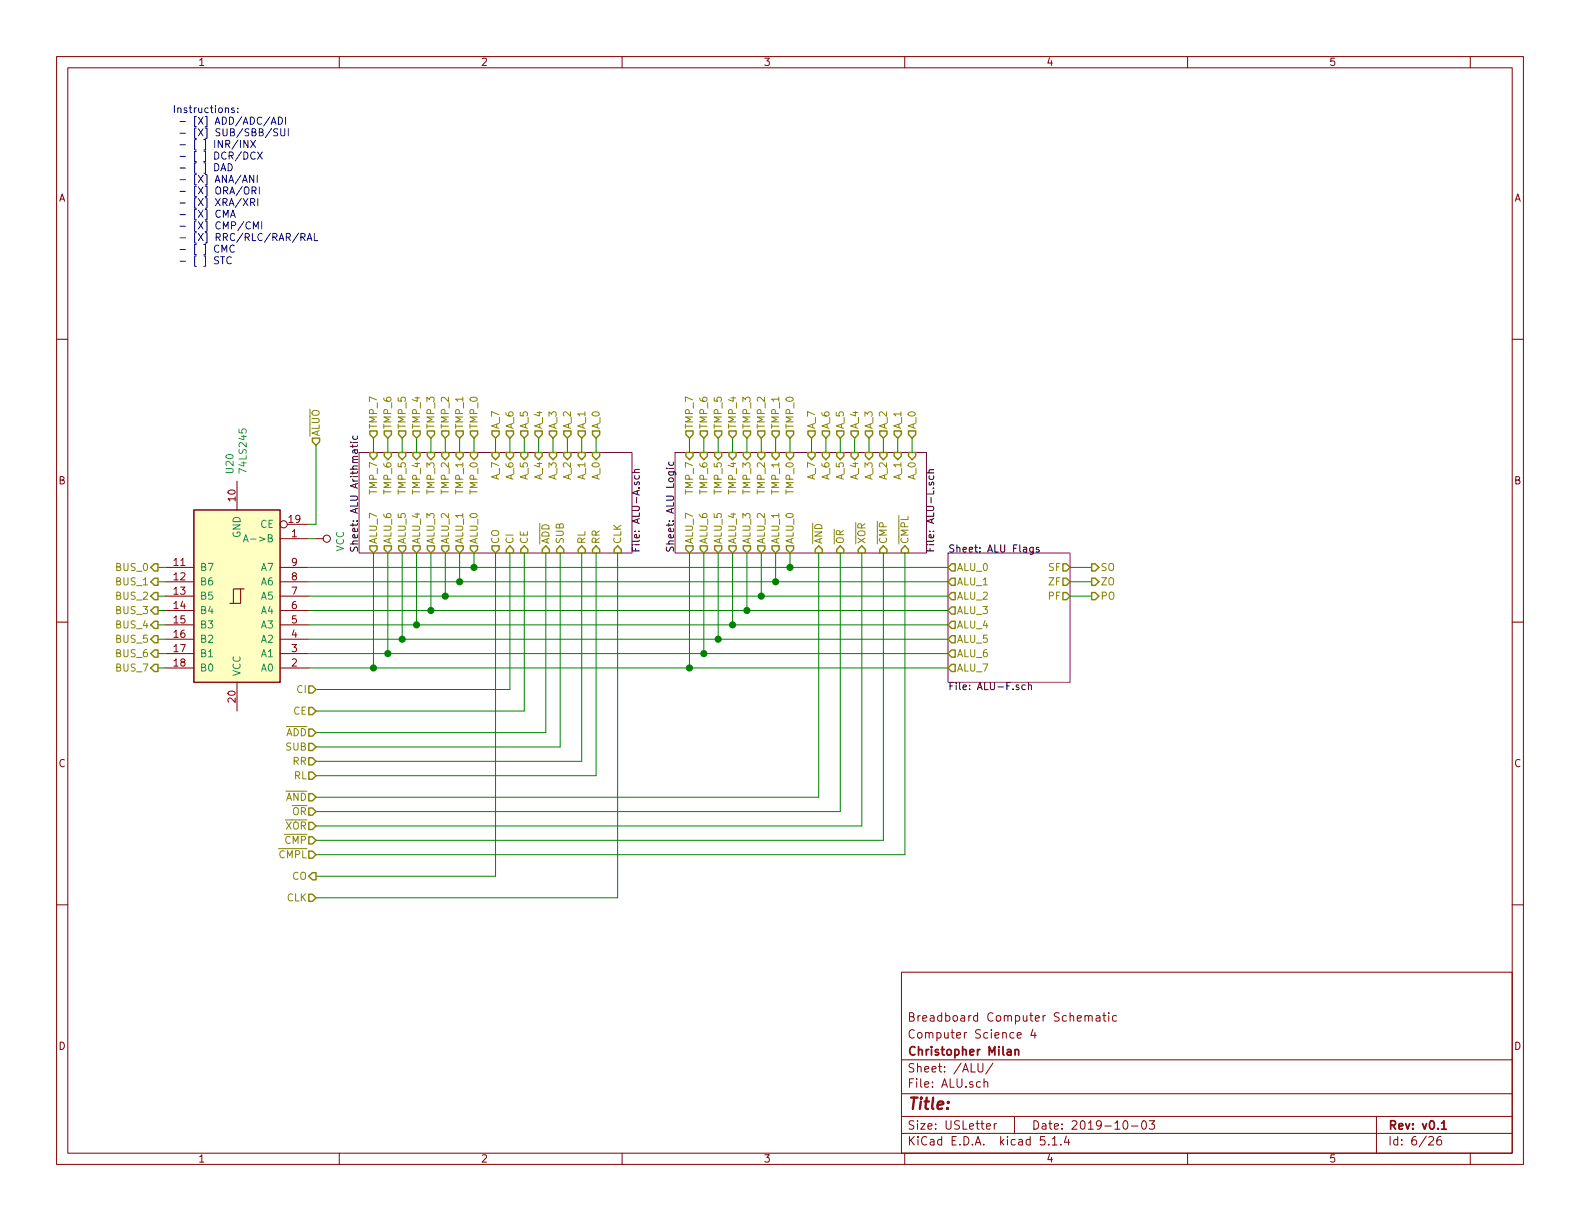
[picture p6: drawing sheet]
<svg xmlns="http://www.w3.org/2000/svg" width="279mm" height="216mm" viewBox="0 0 279 216" stroke-linecap="round" stroke-linejoin="round" font-family="sans-serif">
<g fill="none" stroke="#840000" stroke-width=".18">
<path d="M10 10h259.4v195.9h-259.4zM12 12h255.4v191.9h-255.4zM60 10v2M110 10v2M160 10v2M210 10v2M260 10v2M10 60h2M267.4 60h2M41.9 85.1v5.1M49.5 95.3h5.1M50.8 92.7h3.8"/>
<path d="M55.9 95.3h1.2M10 110h2M29.2 100.3h5.1M29.2 102.9h5.1M29.2 105.4h5.1M29.2 108h5.1M29.2 110.5h5.1M29.2 113h5.1M29.2 115.6h5.1M29.2 118.1h5.1M42.5 104.1v2.6h-1.2M43.2 104.1h-1.9v2.6h-.7"/>
<path d="M49.5 100.3h5.1M49.5 102.9h5.1M49.5 105.4h5.1M49.5 108h5.1M49.5 110.5h5.1M49.5 113h5.1M49.5 115.6h5.1M49.5 118.1h5.1M267.4 110h2M41.9 120.7v5M10 160h2M267.4 160h2"/>
<path d="M159.4 171.9h108v32h-108zM191.9 179.7l.2-.1 .3 .1 .1 .9M192.5 179.8l.2-.2 .4 .1v.9M193.9 179.7h.5l.1 .9M194.5 179.9l-.5 .1-.2 .2 .1 .3 .1 .1 .5-.1M195 179.6h.6M195.2 179.1v1.3l.4 .2M196.1 179.1v.1M196.1 179.6v1M197.4 179.7l-.4-.1-.3 .3 .1 .6h.6M159.4 197.4h108M159.4 193.4h108"/>
<path d="M159.4 187.4h108M172.9 188.1v1.2l.3 .3h.3l.3-.3v-1.2M174 191.4l.1-.1a.37 .37 0 0 1 .6 .2v.8M174 190.8v1.5M174.4 199.2l.8-.2-.1-.2-.4-.1-.3 .2 .1 .7h.6M175.6 188l-1.3 1.9M175.8 198.7v1M176.2 198.7l-.3 .1-.1 .2M179.4 197.4v3M179.9 183.1l.7-.2-.1-.2-.4-.1-.2 .2 .1 .7h.5M182.7 182l-.4 1.1h.9M183 182.6v1"/>
<path d="M198.8 198.2h.3a.94 .94 0 0 1 0 1.5 .8 .8 0 0 1-.6-.7 .8 .8 0 0 1 .3-.8zM200.1 199.1h1.1M202 198.3l.4-.1a.94 .94 0 0 1 0 1.5 .82 .82 0 0 1-.4-1.4zM203.2 198.2h1l-.5 .6 .4 .1v.6l-.2 .2-.7-.2M243.4 197.4v6.5M60 203.9v2M110 203.9v2M159.4 200.4h108M160 203.9v2M184.7 201h-.7l-.1 .7 .2-.2 .6 .1 .1 .2-.1 .5-.2 .2-.6-.2M185.4 202.3v.2M186.1 201.4l.4-.4v1.5"/>
<path d="M186.1 202.5h.8M187.6 202.3v.2M188.6 200.9l-.4 1.1h1M189 201.5v1M210 203.9v2M252.7 201.1l.2-.1h.3l.3 .4-.9 1.1h.9M254.8 201a.62 .62 0 0 0-.7 .6l.1 .7 .2 .2 .5-.2v-.5l-.1-.2-.4-.1-.3 .3M260 203.9v2"/>
<circle cx="50.2" cy="92.7" r=".63"/>
<circle cx="57.8" cy="95.2" r=".63"/>
</g>
<path d="M178.1 185.6h.6l.1 1M178.8 185.9l-.5 .1-.2 .2v.3l.2 .1 .5-.1M179.5 185.7l.2-.1h.4v1M179.5 185.6v1M254.9 198.6l.4-.4v1.5M254.9 199.7h.9" fill="none" stroke="#840000" stroke-width=".3"/>
<path d="M63.5 80h48.3v17.8h-48.3zM119.4 80h44.4v17.8h-44.4zM167.6 97.8h21.6v22.9h-21.6z" fill="none" stroke="#840084" stroke-width=".18"/>
<g fill="none" stroke="#000" stroke-width=".18">
<path d="M62 78.2h.1M62.4 78.7v.4M62.4 78.2h.8M62.4 77.1v.3l.2 .3 .6-.1v-.5M62.7 79.6v.4l.2 .2 .3-.1v-.5M63.2 79.6h-.8v.5M63.2 78.7l-.2 .2h-1M111.8 83.5h1.3M112.3 84.1l-.1 .4 .2 .2 .6-.1v-.5M113.1 83l-.8 .1-.1 .3 .1 .1M117.8 82.8h.2M118.3 82.8h.8"/>
<path d="M118.3 81.7v.3l.2 .3 .5-.1v-.5M163.9 83.6h1.2M164.3 84.2v.3l.2 .3 .6-.2v-.4M165.1 83.1h-.8v.3l.1 .2M182.7 96.8v1.1l-.3 .1h-.2M182.7 96.8h-.4l-.2 .2 .1 .6h.5M183.7 96.8h-.3l-.2 .2 .1 .1 .4 .2v.3h-.5M181.3 121.2l-.4-.1-.2 .2 .1 .6h.5M181.9 121.2l.1-.1 .3 .1 .1 .7M181.9 120.7v1.2"/>
</g>
<g fill="none" stroke="#848400" stroke-width=".25">
<path d="M55.2 77.5h1.3v.6l-.6 .6-.7-.6zM65.4 76.2h1.3v.6l-.7 .7-.6-.7zM67.9 76.2h1.3v.6l-.6 .7-.7-.7zM70.5 76.2h1.3v.6l-.7 .7-.6-.7zM73 76.2h1.3v.6l-.6 .7-.7-.7zM75.6 76.2h1.2v.6l-.6 .7-.6-.7zM78.1 76.2h1.3v.6l-.7 .7-.6-.7zM80.6 76.2h1.3v.6l-.6 .7-.7-.7zM83.2 76.2h1.3v.6l-.7 .7-.6-.7zM87 76.2h1.3v.6l-.7 .7-.6-.7zM89.5 76.2h1.3v.6l-.6 .7-.7-.7zM92.1 76.2h1.2v.6l-.6 .7-.6-.7z"/>
<path d="M94.6 76.2h1.3v.6l-.7 .7-.6-.7zM97.2 76.2h1.2v.6l-.6 .7-.6-.7zM99.7 76.2h1.3v.6l-.7 .7-.6-.7zM102.2 76.2h1.3v.6l-.6 .7-.7-.7zM104.8 76.2h1.2v.6l-.6 .7-.6-.7zM121.3 76.2h1.3v.6l-.7 .7-.6-.7zM123.8 76.2h1.3v.6l-.6 .7-.7-.7zM126.4 76.2h1.2v.6l-.6 .7-.6-.7zM128.9 76.2h1.3v.6l-.7 .7-.6-.7zM131.4 76.2h1.3v.6l-.6 .7-.7-.7zM134 76.2h1.3v.6l-.7 .7-.6-.7zM136.5 76.2h1.3v.6l-.6 .7-.7-.7z"/>
<path d="M139.1 76.2h1.2v.6l-.6 .7-.6-.7zM142.9 76.2h1.2v.6l-.6 .7-.6-.7zM145.4 76.2h1.3v.6l-.7 .7-.6-.7zM148 76.2h1.2v.6l-.6 .7-.6-.7zM150.5 76.2h1.3v.6l-.7 .7-.6-.7zM153 76.2h1.3v.6l-.6 .7-.7-.7zM155.6 76.2h1.2v.6l-.6 .7-.6-.7zM158.1 76.2h1.3v.6l-.7 .7-.6-.7zM160.7 76.2h1.2v.6l-.6 .7-.6-.7zM65.4 80h1.3v.6l-.7 .7-.6-.7zM65.4 96.5h1.3v.7l-.7 .6-.6-.6zM67.9 80h1.3v.6l-.6 .7-.7-.7z"/>
<path d="M67.9 96.5h1.3v.7l-.6 .6-.7-.6zM70.5 80h1.3v.6l-.7 .7-.6-.7zM70.5 96.5h1.3v.7l-.7 .6-.6-.6zM73 80h1.3v.6l-.6 .7-.7-.7zM73 96.5h1.3v.7l-.6 .6-.7-.6zM75.6 80h1.2v.6l-.6 .7-.6-.7zM75.6 96.5h1.2v.7l-.6 .6-.6-.6zM78.1 80h1.3v.6l-.7 .7-.6-.7zM78.1 96.5h1.3v.7l-.7 .6-.6-.6zM80.6 80h1.3v.6l-.6 .7-.7-.7zM80.6 96.5h1.3v.7l-.6 .6-.7-.6zM83.2 80h1.3v.6l-.7 .7-.6-.7z"/>
<path d="M83.2 96.5h1.3v.7l-.7 .6-.6-.6zM87 80h1.3v.6l-.7 .7-.6-.7zM87 96.5h1.3v.7l-.7 .6-.6-.6zM89.5 80h1.3v.6l-.6 .7-.7-.7zM90.2 96.5l.6 .7v.6h-1.3v-.6zM92.1 80h1.2v.6l-.6 .7-.6-.7zM92.7 96.5l.6 .7v.6h-1.2v-.6zM94.6 80h1.3v.6l-.7 .7-.6-.7zM96.5 96.5l.7 .7v.6h-1.3v-.6zM97.2 80h1.2v.6l-.6 .7-.6-.7zM99.1 96.5l.6 .7v.6h-1.3v-.6zM99.7 80h1.3v.6l-.7 .7-.6-.7z"/>
<path d="M102.2 80h1.3v.6l-.6 .7-.7-.7zM102.9 96.5l.6 .7v.6h-1.3v-.6zM104.8 97.2l.6-.7 .6 .7v.6h-1.2zM104.8 80h1.2v.6l-.6 .7-.6-.7zM109.2 96.5l.7 .7v.6h-1.3v-.6zM121.3 96.5h1.3v.7l-.7 .6-.6-.6zM121.3 80h1.3v.6l-.7 .7-.6-.7zM123.8 96.5h1.3v.7l-.6 .6-.7-.6zM123.8 80h1.3v.6l-.6 .7-.7-.7zM126.4 96.5h1.2v.7l-.6 .6-.6-.6zM126.4 80h1.2v.6l-.6 .7-.6-.7zM128.9 96.5h1.3v.7l-.7 .6-.6-.6z"/>
<path d="M128.9 80h1.3v.6l-.7 .7-.6-.7zM131.4 96.5h1.3v.7l-.6 .6-.7-.6zM131.4 80h1.3v.6l-.6 .7-.7-.7zM134 96.5h1.3v.7l-.7 .6-.6-.6zM134 80h1.3v.6l-.7 .7-.6-.7zM136.5 96.5h1.3v.7l-.6 .6-.7-.6zM136.5 80h1.3v.6l-.6 .7-.7-.7zM139.1 96.5h1.2v.7l-.6 .6-.6-.6zM139.1 80h1.2v.6l-.6 .7-.6-.7zM142.9 80h1.2v.6l-.6 .7-.6-.7zM144.8 96.5l.6 .7v.6h-1.3v-.6zM145.4 80h1.3v.6l-.7 .7-.6-.7z"/>
<path d="M148 80h1.2v.6l-.6 .7-.6-.7zM148.6 96.5l.6 .7v.6h-1.2v-.6zM150.5 80h1.3v.6l-.7 .7-.6-.7zM151.8 97.2l.6-.7 .6 .7v.6h-1.2zM153 80h1.3v.6l-.6 .7-.7-.7zM155.6 80h1.2v.6l-.6 .7-.6-.7zM156.2 96.5l.6 .7v.6h-1.2v-.6zM158.1 80h1.3v.6l-.7 .7-.6-.7zM160 96.5l.7 .7v.6h-1.3v-.6zM160.7 80h1.2v.6l-.6 .7-.6-.7zM168.3 99.7h.6v1.3h-.6l-.7-.7zM188 99.7h.6l.6 .6-.6 .7h-.6z"/>
<path d="M193 99.7h.7l.6 .6-.6 .7h-.7zM26.7 100.3l.6-.6h.6v1.3h-.6zM27.3 109.9h.6v1.2h-.6l-.6-.6zM27.3 117.5h.6v1.2h-.6l-.6-.6zM27.3 114.9h.6v1.3h-.6l-.6-.6zM27.3 112.4h.6v1.3h-.6l-.6-.7zM27.3 102.2h.6v1.3h-.6l-.6-.6zM27.3 104.8h.6v1.2h-.6l-.6-.6zM27.3 107.3h.6v1.3h-.6l-.6-.6zM168.3 102.2h.6v1.3h-.6l-.7-.6zM168.3 104.8h.6v1.2h-.6l-.7-.6zM168.3 107.3h.6v1.3h-.6l-.7-.6z"/>
<path d="M168.3 109.9h.6v1.2h-.6l-.7-.6zM168.3 112.4h.6v1.3h-.6l-.7-.7zM168.3 114.9h.6v1.3h-.6l-.7-.6zM168.3 117.5h.6v1.2h-.6l-.7-.6zM188 102.2h.6l.6 .7-.6 .6h-.6zM188 104.8h.6l.6 .6-.6 .6h-.6zM193 102.2h.7l.6 .7-.6 .6h-.7zM193 104.8h.7l.6 .6-.6 .6h-.7zM54.6 131.4h.6l.7 .7-.7 .6h-.6zM54.6 134h.6l.7 .6-.7 .7h-.6zM54.6 121.3h.6l.7 .6-.7 .7h-.6zM54.6 136.5h.6l.7 .7-.7 .6h-.6z"/>
<path d="M54.6 125.1h.6l.7 .6-.7 .7h-.6zM54.6 128.9h.6l.7 .6-.7 .7h-.6zM54.6 150.5h.6l.7 .6-.7 .7h-.6zM54.6 148h.6l.7 .6-.7 .6h-.6zM54.6 158.1h.6l.7 .7-.7 .6h-.6zM54.6 145.4h.6l.7 .7-.7 .6h-.6zM54.6 142.9h.6l.7 .6-.7 .6h-.6zM54.6 140.3h.6l.7 .7-.7 .6h-.6zM55.2 154.3h.7v1.3h-.7l-.6-.7z"/>
</g>
<path d="M34.3 90.2h15.2v30.5h-15.2z" fill="#ffffc2" stroke="#ffffc2" stroke-width=".18"/>
<path d="M34.3 90.2h15.2v30.5h-15.2z" fill="none" stroke="#840000" stroke-width=".25"/>
<path d="M43.1 95.8l.4-1.3 .4 1.3M43.2 95.5h.6" fill="none" stroke="#008484" stroke-width=".18"/>
<g fill="none" stroke="#008400" stroke-width=".18">
<path d="M55.9 78.7v14h-1.3M66 77.5v2.5M68.6 77.5v2.5M71.1 77.5v2.5M73.7 77.5v2.5M76.2 77.5v2.5M78.7 77.5v2.5M81.3 77.5v2.5M83.8 77.5v2.5M87.6 77.5v2.5M90.2 77.5v2.5M92.7 77.5v2.5"/>
<path d="M95.2 77.5v2.5M97.8 77.5v2.5M100.3 77.5v2.5M102.9 77.5v2.5M105.4 77.5v2.5M121.9 77.5v2.5M124.5 77.5v2.5M127 77.5v2.5M129.5 77.5v2.5M132.1 77.5v2.5M134.6 77.5v2.5M137.2 77.5v2.5"/>
<path d="M139.7 77.5v2.5M143.5 77.5v2.5M146 77.5v2.5M148.6 77.5v2.5M151.1 77.5v2.5M153.7 77.5v2.5M156.2 77.5v2.5M158.7 77.5v2.5M161.3 77.5v2.5M54.6 95.3h1.3M66 97.8v20.3M68.6 97.8v17.8"/>
<path d="M71.1 97.8v15.2M73.7 97.8v12.7M76.2 97.8v10.2M78.7 97.8v7.6M81.3 97.8v5.1M83.8 97.8v2.5M87.6 97.8v57.1h-31.7M90.2 97.8v24.1h-34.3M92.7 97.8v27.9h-36.8M96.5 97.8v31.7h-40.6M99.1 97.8v34.3h-43.2M102.9 97.8v36.8h-47"/>
<path d="M105.4 97.8v39.4h-49.5M109.2 97.8v61h-53.3M121.9 97.8v20.3M124.5 97.8v17.8M127 97.8v15.2M129.5 97.8v12.7M132.1 97.8v10.2M134.6 97.8v7.6M137.2 97.8v5.1M139.7 97.8v2.5M144.8 97.8v43.2h-88.9M148.6 97.8v45.7h-92.7"/>
<path d="M152.4 97.8v48.3h-96.5M156.2 97.8v50.8h-100.3M160 97.8v53.3h-104.1M27.9 105.4h1.3M27.9 102.9h1.3M27.9 100.3h1.3M27.9 118.1h1.3M27.9 115.6h1.3M27.9 113h1.3M27.9 110.5h1.3M27.9 108h1.3M54.6 105.4h113"/>
<path d="M54.6 102.9h113M54.6 100.3h113M54.6 118.1h113M54.6 115.6h113M54.6 113h113M54.6 110.5h113M54.6 108h113M189.2 105.4h3.8M189.2 102.9h3.8M189.2 100.3h3.8"/>
</g>
<g fill="none" stroke="#0000c2" stroke-width=".18">
<path d="M41.4 19.1h-.3l-.2 .2 .1 .1 .4 .2v.3h-.5M42 19.8v.1M42 19.1v.2M31.8 29.7h1M34.7 28.8h-.3v1.8h.3M36 28.8h.3v1.8h-.3M38 28.9a.64 .64 0 0 1 .7 .7 .64 .64 0 0 1-.7 .6zM39.1 30.2l.4-1.3 .4 1.3M39.2 29.8h.6M39.5 38.4v-1.2l.4 .9 .4-.9v1.2M40.3 28.9a.64 .64 0 0 1 .8 .7 .64 .64 0 0 1-.8 .6zM40.8 38.4l.4-1.2 .4 1.2"/>
<path d="M40.9 38.1h.6M42.1 24.8l-1.1 1.6M42.5 24.8v1.3M42.6 30.9l-1 1.7M42.7 26.8l-1.1 1.6M42.7 35.1l-1.1 1.6M42.8 33l-1.1 1.6M42.9 32.3l.4-1.3 .4 1.3M43 31.9h.6M43 35.1l.8 1.3M43.1 26.9a.64 .64 0 0 1 .7 .6 .64 .64 0 0 1-.7 .6zM43.1 39.2l-1.1 1.6"/>
<path d="M43.4 33.1l.1-.1a.44 .44 0 0 1 .5 .5v.6l-.3 .2h-.3a.93 .93 0 0 1 0-1.2zM43.8 24.8v1.3l-.7-1.3v1.3M43.8 35.1l-.8 1.3M44.3 39.3a.6 .6 0 0 0-.9 .5 .6 .6 0 0 0 .6 .7l.3-.1M44.3 35.8l.7-.1v-.5l-.7-.1v1.3M44.3 24.8l.9 1.3M44.6 33.7h.6v-.5l-.1-.2h-.5v1.3M44.6 35.8l.5 .6M44.9 31v1.3l-.8-1.3v1.3M44.9 33.7l.4 .6M45.1 27a.6 .6 0 0 0-.8 .4 .6 .6 0 0 0 .6 .7l.2-.1M45.2 24.8l-.9 1.3"/>
<path d="M45.5 31v1.3M45.5 26.9l.9 1.2M45.6 35.1v1.3M45.8 23.4l.6-.1 .1-.2v-.2l-.7-.1v1.2h.5l.2-.1 .1-.3-.3-.2M45.8 33v1.3M46.3 39.2v1.3M46.4 26.9l-.9 1.2M47.7 20.7l-1.1 1.6M48 22l.4-1.3 .4 1.3M48 22.7l-1.1 1.6M48.1 21.6h.6M49.1 22.8h-.5l-.2 .1v.3l.6 .3 .1 .3-.2 .2h-.5"/>
<path d="M49.2 20.7a.64 .64 0 0 1 .8 .6 .64 .64 0 0 1-.8 .7zM49.7 22.8v1l.2 .2h.4l.1-.2v-1M50.5 20.7v1.3M51 22.8v1.2M31.8 44.1h1M31.8 46.2h1M34.7 43.2h-.3v1.8h.3M34.7 45.3h-.3v1.8h.3M36 43.2h.3v1.8h-.3M36 45.3h.3v1.8h-.3M38.7 45.5l-.5-.1-.2 .1v.4l.5 .2 .2 .3-.3 .3-.5-.1M38.7 43.5a.6 .6 0 0 0-.8 .4 .6 .6 0 0 0 .6 .7l.2-.1"/>
<path d="M39 45.4h.7M39.2 44.6v-1.3l.5 .9 .4-.9v1.3M39.4 45.4v1.3M40.9 45.5a.51 .51 0 0 0-.6 0 .51 .51 0 0 0-.2 .6 .46 .46 0 0 0 .3 .5 .46 .46 0 0 0 .5-.1M41.4 43.5a.6 .6 0 0 0-.8 .4 .6 .6 0 0 0 .6 .7l.2-.1M44.8 40.5v-1.3l.4 .9 .5-.9v1.3M50.6 41.9h.6l.2-.2-.1-.3-.2-.1h-.5v1.2M50.9 41.9l.5 .6M52.8 41.2l-1.1 1.6M53.2 41.9l.7-.1v-.4l-.7-.1v1.2M53.5 41.9l.4 .6M54.3 42.5l.4-1.2 .5 1.2"/>
<path d="M54.4 42.2h.6M55.6 41.3v1.2h.6"/>
</g>
<g fill="#008400" stroke="#008400" stroke-width=".25">
<circle cx="76.2" cy="108" r=".51"/>
<circle cx="134.6" cy="105.4" r=".51"/>
<circle cx="137.2" cy="102.9" r=".51"/>
<circle cx="129.5" cy="110.5" r=".51"/>
<circle cx="139.7" cy="100.3" r=".51"/>
<circle cx="127" cy="113" r=".51"/>
<circle cx="124.5" cy="115.6" r=".51"/>
<circle cx="73.7" cy="110.5" r=".51"/>
<circle cx="68.6" cy="115.6" r=".51"/>
<circle cx="121.9" cy="118.1" r=".51"/>
<circle cx="83.8" cy="100.3" r=".51"/>
<circle cx="81.3" cy="102.9" r=".51"/>
<circle cx="78.7" cy="105.4" r=".51"/>
<circle cx="71.1" cy="113" r=".51"/>
<circle cx="132.1" cy="108" r=".51"/>
<circle cx="66" cy="118.1" r=".51"/>
</g>
<text font-size="2.8" fill="#840000" x="160.4" y="196.2">Title:</text>
<g font-size="2.1" fill="#840000">
<text x="160.4" y="183.6">Computer Science 4</text>
<text x="160.4" y="180.6">Breadboard Computer Schematic</text>
<text x="160.4" y="189.6">Sheet: /ALU/</text>
<text x="160.4" y="186.6">Christopher Milan</text>
<text x="160.4" y="192.3">File: ALU.sch</text>
<text x="160.4" y="202.5">KiCad E.D.A. kicad 5.1.4</text>
<text x="160.4" y="199.7">Size: USLetter</text>
<text x="182.4" y="199.7">Date: 2019-10-03</text>
<text x="245.4" y="199.7">Rev: v0.1</text>
<text x="245.4" y="202.5">Id: 6/26</text>
</g>
<g font-size="1.8" fill="#840000">
<text x="35" y="11.6">1</text>
<text x="85" y="11.6">2</text>
<text x="135" y="11.6">3</text>
<text x="185" y="11.6">4</text>
<text x="235" y="11.6">5</text>
<text x="10.4" y="35.6">A</text>
<text x="267.8" y="35.6">A</text>
<text x="10.4" y="85.6">B</text>
<text x="41.7" y="88.6" transform="rotate(-90 41.7 88.6)">10</text>
<text x="267.8" y="85.6">B</text>
<text x="51.1" y="92.5">19</text>
<text x="51.6" y="95">1</text>
<text x="30.8" y="100.1">11</text>
<text x="51.6" y="100.1">9</text>
<text x="30.8" y="102.6">12</text>
<text x="30.8" y="105.2">13</text>
<text x="30.8" y="107.7">14</text>
<text x="51.6" y="107.7">6</text>
<text x="51.6" y="105.2">7</text>
<text x="51.6" y="102.6">8</text>
<text x="30.8" y="110.2">15</text>
<text x="30.8" y="112.8">16</text>
<text x="51.6" y="112.8">4</text>
<text x="51.6" y="110.2">5</text>
<text x="30.8" y="115.3">17</text>
<text x="30.8" y="117.9">18</text>
<text x="51.6" y="117.9">2</text>
<text x="51.6" y="115.3">3</text>
<text x="41.7" y="124.2" transform="rotate(-90 41.7 124.2)">20</text>
<text x="10.4" y="135.6">C</text>
<text x="267.8" y="135.6">C</text>
<text x="10.4" y="185.6">D</text>
<text x="267.8" y="185.6">D</text>
<text x="35" y="205.5">1</text>
<text x="85" y="205.5">2</text>
<text x="135" y="205.5">3</text>
<text x="185" y="205.5">4</text>
<text x="235" y="205.5">5</text>
</g>
<g font-size="1.8" fill="#0000c2">
<text x="30.5" y="20">Instructions:</text>
<text x="31" y="22">- [X] ADD/ADC/ADI</text>
<text x="31" y="24.1">- [X] SUB/SBB/SUI</text>
<text x="31" y="26.2">- [ ] INR/INX</text>
<text x="31" y="28.2">- [ ] DCR/DCX</text>
<text x="31" y="32.3">- [X] ANA/ANI</text>
<text x="31" y="34.4">- [X] ORA/ORI</text>
<text x="31" y="36.4">- [X] XRA/XRI</text>
<text x="31" y="38.5">- [X] CMA</text>
<text x="31" y="40.6">- [X] CMP/CMI</text>
<text x="31" y="42.6">- [X] RRC/RLC/RAR/RAL</text>
</g>
<g font-size="1.8" fill="#848400">
<text x="56.5" y="77.2" transform="rotate(-90 56.5 77.2)">ALUO</text>
<text x="66.7" y="75.9" transform="rotate(-90 66.7 75.9)">TMP_7</text>
<text x="69.2" y="75.9" transform="rotate(-90 69.2 75.9)">TMP_6</text>
<text x="71.8" y="75.9" transform="rotate(-90 71.8 75.9)">TMP_5</text>
<text x="74.3" y="75.9" transform="rotate(-90 74.3 75.9)">TMP_4</text>
<text x="76.8" y="75.9" transform="rotate(-90 76.8 75.9)">TMP_3</text>
<text x="79.4" y="75.9" transform="rotate(-90 79.4 75.9)">TMP_2</text>
<text x="81.9" y="75.9" transform="rotate(-90 81.9 75.9)">TMP_1</text>
<text x="84.5" y="75.9" transform="rotate(-90 84.5 75.9)">TMP_0</text>
<text x="88.3" y="75.9" transform="rotate(-90 88.3 75.9)">A_7</text>
<text x="90.8" y="75.9" transform="rotate(-90 90.8 75.9)">A_6</text>
<text x="93.3" y="75.9" transform="rotate(-90 93.3 75.9)">A_5</text>
<text x="95.9" y="75.9" transform="rotate(-90 95.9 75.9)">A_4</text>
<text x="98.4" y="75.9" transform="rotate(-90 98.4 75.9)">A_3</text>
<text x="101" y="75.9" transform="rotate(-90 101 75.9)">A_2</text>
<text x="103.5" y="75.9" transform="rotate(-90 103.5 75.9)">A_1</text>
<text x="106" y="75.9" transform="rotate(-90 106 75.9)">A_0</text>
<text x="122.6" y="75.9" transform="rotate(-90 122.6 75.9)">TMP_7</text>
<text x="125.1" y="75.9" transform="rotate(-90 125.1 75.9)">TMP_6</text>
<text x="127.6" y="75.9" transform="rotate(-90 127.6 75.9)">TMP_5</text>
<text x="130.2" y="75.9" transform="rotate(-90 130.2 75.9)">TMP_4</text>
<text x="132.7" y="75.9" transform="rotate(-90 132.7 75.9)">TMP_3</text>
<text x="135.3" y="75.9" transform="rotate(-90 135.3 75.9)">TMP_2</text>
<text x="137.8" y="75.9" transform="rotate(-90 137.8 75.9)">TMP_1</text>
<text x="140.3" y="75.9" transform="rotate(-90 140.3 75.9)">TMP_0</text>
<text x="144.1" y="75.9" transform="rotate(-90 144.1 75.9)">A_7</text>
<text x="146.7" y="75.9" transform="rotate(-90 146.7 75.9)">A_6</text>
<text x="149.2" y="75.9" transform="rotate(-90 149.2 75.9)">A_5</text>
<text x="151.8" y="75.9" transform="rotate(-90 151.8 75.9)">A_4</text>
<text x="154.3" y="75.9" transform="rotate(-90 154.3 75.9)">A_3</text>
<text x="156.8" y="75.9" transform="rotate(-90 156.8 75.9)">A_2</text>
<text x="159.4" y="75.9" transform="rotate(-90 159.4 75.9)">A_1</text>
<text x="161.9" y="75.9" transform="rotate(-90 161.9 75.9)">A_0</text>
<text x="66.7" y="87.2" transform="rotate(-90 66.7 87.2)">TMP_7</text>
<text x="69.2" y="87.2" transform="rotate(-90 69.2 87.2)">TMP_6</text>
<text x="71.8" y="87.2" transform="rotate(-90 71.8 87.2)">TMP_5</text>
<text x="74.3" y="87.2" transform="rotate(-90 74.3 87.2)">TMP_4</text>
<text x="76.8" y="87.2" transform="rotate(-90 76.8 87.2)">TMP_3</text>
<text x="79.4" y="87.2" transform="rotate(-90 79.4 87.2)">TMP_2</text>
<text x="81.9" y="87.2" transform="rotate(-90 81.9 87.2)">TMP_1</text>
<text x="84.5" y="87.2" transform="rotate(-90 84.5 87.2)">TMP_0</text>
<text x="88.3" y="84.8" transform="rotate(-90 88.3 84.8)">A_7</text>
<text x="90.8" y="84.8" transform="rotate(-90 90.8 84.8)">A_6</text>
<text x="93.3" y="84.8" transform="rotate(-90 93.3 84.8)">A_5</text>
<text x="95.9" y="84.8" transform="rotate(-90 95.9 84.8)">A_4</text>
<text x="98.4" y="84.8" transform="rotate(-90 98.4 84.8)">A_3</text>
<text x="101" y="84.8" transform="rotate(-90 101 84.8)">A_2</text>
<text x="103.5" y="84.8" transform="rotate(-90 103.5 84.8)">A_1</text>
<text x="106" y="84.8" transform="rotate(-90 106 84.8)">A_0</text>
<text x="122.6" y="87.2" transform="rotate(-90 122.6 87.2)">TMP_7</text>
<text x="125.1" y="87.2" transform="rotate(-90 125.1 87.2)">TMP_6</text>
<text x="127.6" y="87.2" transform="rotate(-90 127.6 87.2)">TMP_5</text>
<text x="130.2" y="87.2" transform="rotate(-90 130.2 87.2)">TMP_4</text>
<text x="132.7" y="87.2" transform="rotate(-90 132.7 87.2)">TMP_3</text>
<text x="135.3" y="87.2" transform="rotate(-90 135.3 87.2)">TMP_2</text>
<text x="137.8" y="87.2" transform="rotate(-90 137.8 87.2)">TMP_1</text>
<text x="140.3" y="87.2" transform="rotate(-90 140.3 87.2)">TMP_0</text>
<text x="144.1" y="84.8" transform="rotate(-90 144.1 84.8)">A_7</text>
<text x="146.7" y="84.8" transform="rotate(-90 146.7 84.8)">A_6</text>
<text x="149.2" y="84.8" transform="rotate(-90 149.2 84.8)">A_5</text>
<text x="151.8" y="84.8" transform="rotate(-90 151.8 84.8)">A_4</text>
<text x="154.3" y="84.8" transform="rotate(-90 154.3 84.8)">A_3</text>
<text x="156.8" y="84.8" transform="rotate(-90 156.8 84.8)">A_2</text>
<text x="159.4" y="84.8" transform="rotate(-90 159.4 84.8)">A_1</text>
<text x="161.9" y="84.8" transform="rotate(-90 161.9 84.8)">A_0</text>
<text x="20.7" y="101">BUS_0</text>
<text x="66.7" y="96.3" transform="rotate(-90 66.7 96.3)">ALU_7</text>
<text x="69.2" y="96.3" transform="rotate(-90 69.2 96.3)">ALU_6</text>
<text x="71.8" y="96.3" transform="rotate(-90 71.8 96.3)">ALU_5</text>
<text x="74.3" y="96.3" transform="rotate(-90 74.3 96.3)">ALU_4</text>
<text x="76.8" y="96.3" transform="rotate(-90 76.8 96.3)">ALU_3</text>
<text x="79.4" y="96.3" transform="rotate(-90 79.4 96.3)">ALU_2</text>
<text x="81.9" y="96.3" transform="rotate(-90 81.9 96.3)">ALU_1</text>
<text x="84.5" y="96.3" transform="rotate(-90 84.5 96.3)">ALU_0</text>
<text x="88.3" y="96.3" transform="rotate(-90 88.3 96.3)">CO</text>
<text x="90.8" y="96.3" transform="rotate(-90 90.8 96.3)">CI</text>
<text x="93.3" y="96.3" transform="rotate(-90 93.3 96.3)">CE</text>
<text x="97.2" y="96.3" transform="rotate(-90 97.2 96.3)">ADD</text>
<text x="99.7" y="96.3" transform="rotate(-90 99.7 96.3)">SUB</text>
<text x="103.5" y="96.3" transform="rotate(-90 103.5 96.3)">RL</text>
<text x="106" y="96.3" transform="rotate(-90 106 96.3)">RR</text>
<text x="109.9" y="96.3" transform="rotate(-90 109.9 96.3)">CLK</text>
<text x="122.6" y="96.3" transform="rotate(-90 122.6 96.3)">ALU_7</text>
<text x="125.1" y="96.3" transform="rotate(-90 125.1 96.3)">ALU_6</text>
<text x="127.6" y="96.3" transform="rotate(-90 127.6 96.3)">ALU_5</text>
<text x="130.2" y="96.3" transform="rotate(-90 130.2 96.3)">ALU_4</text>
<text x="132.7" y="96.3" transform="rotate(-90 132.7 96.3)">ALU_3</text>
<text x="135.3" y="96.3" transform="rotate(-90 135.3 96.3)">ALU_2</text>
<text x="137.8" y="96.3" transform="rotate(-90 137.8 96.3)">ALU_1</text>
<text x="140.3" y="96.3" transform="rotate(-90 140.3 96.3)">ALU_0</text>
<text x="145.4" y="96.3" transform="rotate(-90 145.4 96.3)">AND</text>
<text x="149.2" y="96.3" transform="rotate(-90 149.2 96.3)">OR</text>
<text x="153" y="96.3" transform="rotate(-90 153 96.3)">XOR</text>
<text x="156.8" y="96.3" transform="rotate(-90 156.8 96.3)">CMP</text>
<text x="160.7" y="96.3" transform="rotate(-90 160.7 96.3)">CMPL</text>
<text x="169.2" y="101">ALU_0</text>
<text x="185.4" y="101">SF</text>
<text x="194.6" y="101">SO</text>
<text x="20.7" y="103.5">BUS_1</text>
<text x="20.7" y="106">BUS_2</text>
<text x="169.2" y="103.5">ALU_1</text>
<text x="169.2" y="106">ALU_2</text>
<text x="185.4" y="106">PF</text>
<text x="185.5" y="103.5">ZF</text>
<text x="194.6" y="103.5">ZO</text>
<text x="194.6" y="106">PO</text>
<text x="20.7" y="111.1">BUS_4</text>
<text x="20.7" y="113.7">BUS_5</text>
<text x="20.7" y="108.6">BUS_3</text>
<text x="169.2" y="108.6">ALU_3</text>
<text x="169.2" y="111.1">ALU_4</text>
<text x="169.2" y="113.7">ALU_5</text>
<text x="20.7" y="118.7">BUS_7</text>
<text x="20.7" y="116.2">BUS_6</text>
<text x="169.2" y="116.2">ALU_6</text>
<text x="169.2" y="118.7">ALU_7</text>
<text x="52.6" y="122.6">CI</text>
<text x="50.5" y="130.2">ADD</text>
<text x="51.9" y="126.4">CE</text>
<text x="50.6" y="132.7">SUB</text>
<text x="51.8" y="135.3">RR</text>
<text x="52" y="137.8">RL</text>
<text x="50.5" y="141.6">AND</text>
<text x="50.4" y="149.2">CMP</text>
<text x="50.5" y="146.7">XOR</text>
<text x="51.7" y="144.1">OR</text>
<text x="49.4" y="151.8">CMPL</text>
<text x="51.7" y="155.6">CO</text>
<text x="50.7" y="159.4">CLK</text>
</g>
<g font-size="1.8" fill="#008484">
<text x="41.3" y="83.6" transform="rotate(-90 41.3 83.6)">U20</text>
<text x="43.6" y="83.3" transform="rotate(-90 43.6 83.3)">74LS245</text>
<text x="42.5" y="95.1" transform="rotate(-90 42.5 95.1)">GND</text>
<text x="44.3" y="95.9">A-&gt;B</text>
<text x="46.1" y="93.3">CE</text>
<text x="35.3" y="101">B7</text>
<text x="46.3" y="101">A7</text>
<text x="60.8" y="97.6" transform="rotate(-90 60.8 97.6)">VCC</text>
<text x="35.3" y="103.5">B6</text>
<text x="35.3" y="106">B5</text>
<text x="46.3" y="106">A5</text>
<text x="46.3" y="103.5">A6</text>
<text x="35.3" y="108.6">B4</text>
<text x="35.3" y="111.1">B3</text>
<text x="35.3" y="113.7">B2</text>
<text x="46.3" y="113.7">A2</text>
<text x="46.3" y="111.1">A3</text>
<text x="46.3" y="108.6">A4</text>
<text x="35.3" y="116.2">B1</text>
<text x="35.3" y="118.7">B0</text>
<text x="42.5" y="119.6" transform="rotate(-90 42.5 119.6)">VCC</text>
<text x="46.3" y="118.7">A0</text>
<text x="46.3" y="116.2">A1</text>
</g>
<g font-size="1.8">
<text x="63.3" y="97.8" transform="rotate(-90 63.3 97.8)">Sheet: ALU Arithmatic</text>
<text x="113.1" y="97.8" transform="rotate(-90 113.1 97.8)">File: ALU-A.sch</text>
<text x="119.2" y="97.8" transform="rotate(-90 119.2 97.8)">Sheet: ALU Logic</text>
<text x="165.2" y="97.8" transform="rotate(-90 165.2 97.8)">File: ALU-L.sch</text>
<text x="167.6" y="97.7">Sheet: ALU Flags</text>
<text x="167.6" y="122">File: ALU-F.sch</text>
</g>
</svg>
